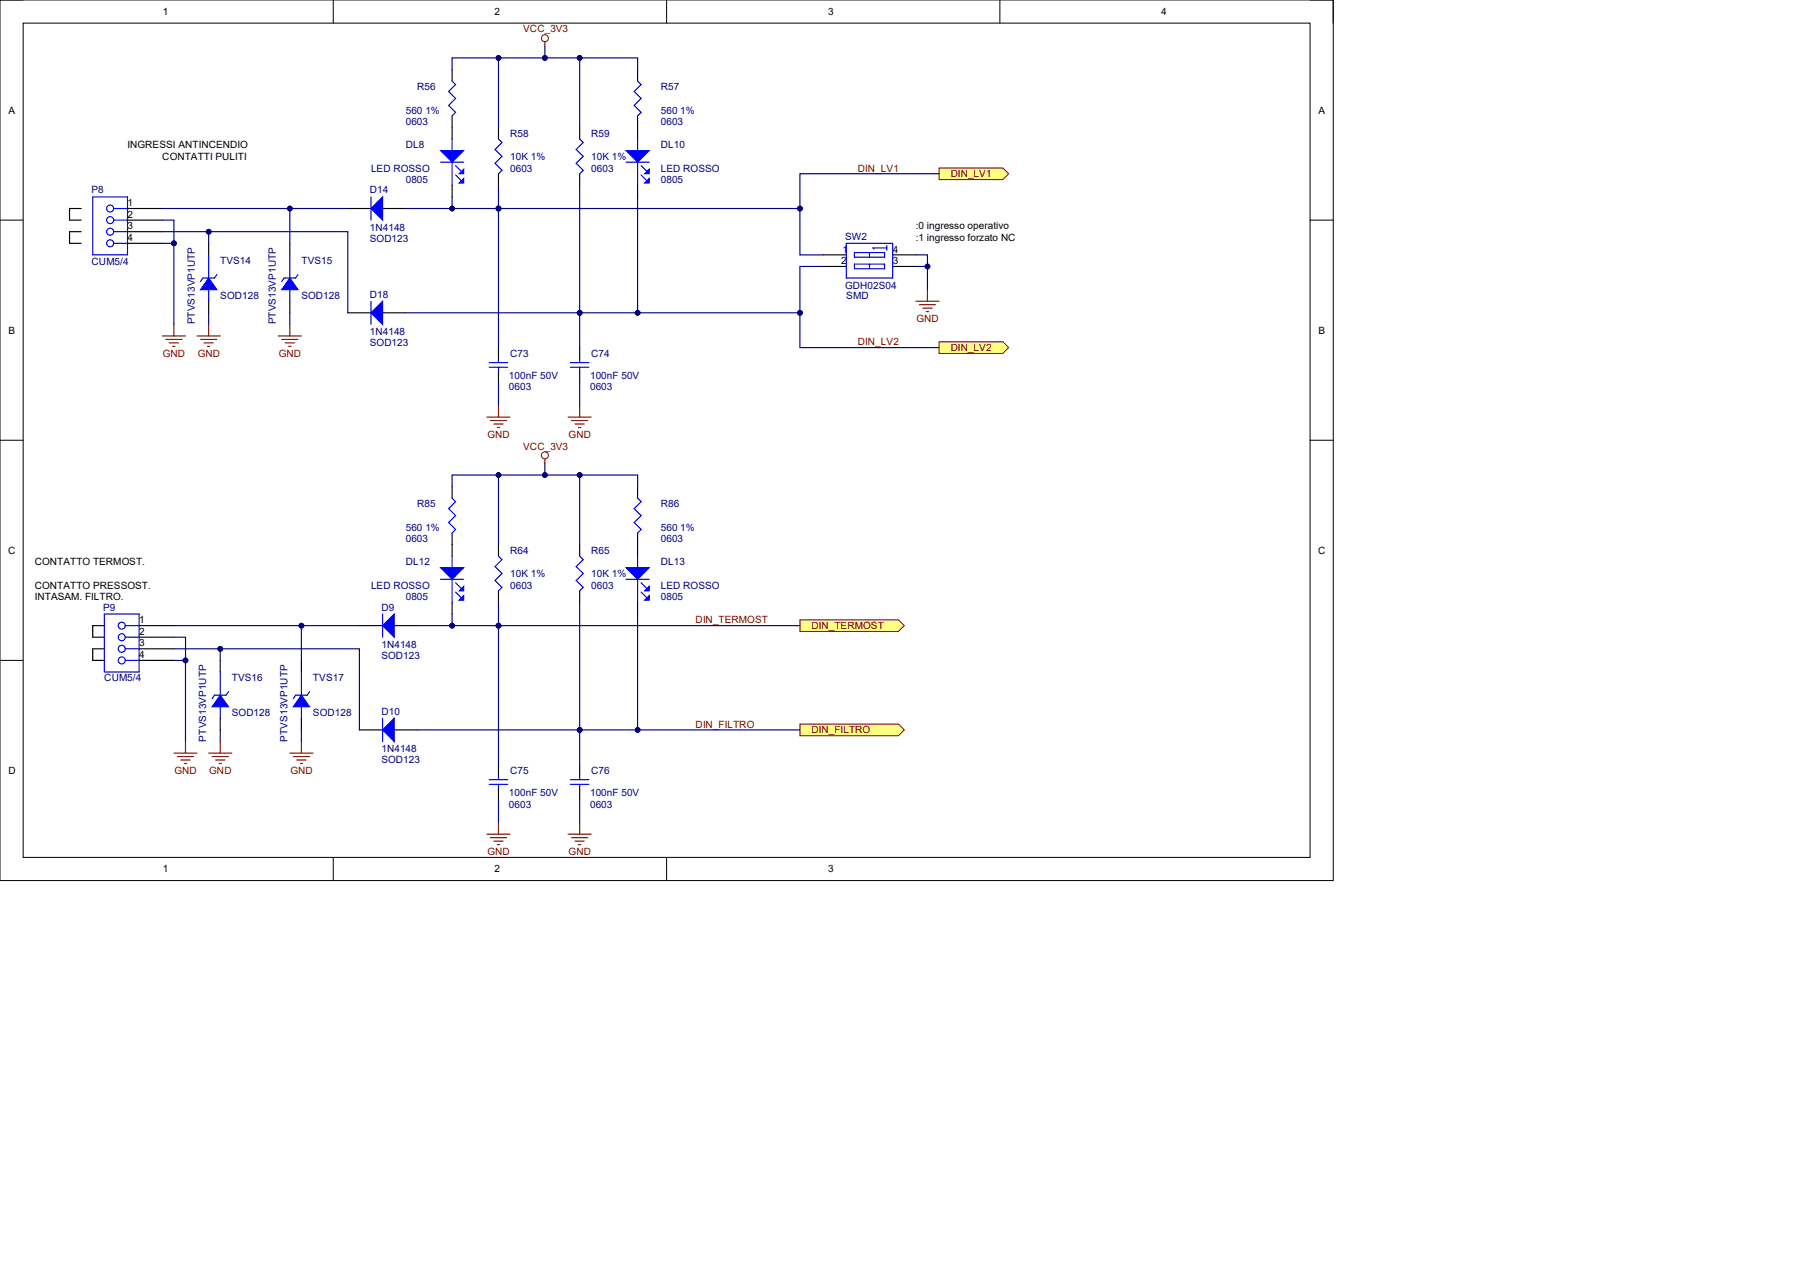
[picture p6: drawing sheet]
<svg xmlns="http://www.w3.org/2000/svg" width="393mm" height="282mm" viewBox="0 0 393 282" stroke-linecap="round" stroke-linejoin="round" font-family="sans-serif">
<path d="M0 0h291.8v192.7h-291.8z" fill="none" stroke="#000" stroke-width=".22"/>
<path d="M5.1 5.1h281.7v182.5h-281.7z" fill-rule="evenodd" fill="#fff"/>
<g fill="none" stroke="#000" stroke-width=".22">
<path d="M0 0h5.1M72.9 0v5.1M145.9 0v5.1M218.9 0v5.1M286.8 0h5v5.1M5.1 5.1h281.7v182.5h-281.7zM0 48.2h5.1M286.8 48.2h5M0 96.3h5.1M286.8 96.3h5M0 144.5h5.1M72.9 187.6v5.1"/>
<path d="M145.9 187.6v5.1"/>
</g>
<path d="M205.5 36.8h14l1.3 1.2-1.3 1.3h-14z" fill-rule="evenodd" fill="#ffff80"/>
<path d="M205.5 36.8h14l1.3 1.2-1.3 1.3h-14z" fill="none" stroke="#800000" stroke-width=".22"/>
<path d="M205.5 74.8h14l1.3 1.3-1.3 1.2h-14z" fill-rule="evenodd" fill="#ffff80"/>
<path d="M205.5 74.8h14l1.3 1.3-1.3 1.2h-14z" fill="none" stroke="#800000" stroke-width=".22"/>
<g fill="none" stroke="#00f" stroke-width=".25">
<path d="M22.8 134.4h7.7v12.7h-7.7zM27.4 136.9h3.1M27.4 139.4h3.1M27.4 142h3.1M27.4 144.5h3.1"/>
<circle cx="26.6" cy="136.9" r=".77"/>
<circle cx="26.6" cy="139.4" r=".77"/>
<circle cx="26.6" cy="142" r=".77"/>
<circle cx="26.6" cy="144.5" r=".77"/>
</g>
<path d="M30.5 136.9h7.6M30.5 139.4h7.6M78.7 136.9h5M86.3 136.9h5.1M30.5 142h7.6M30.5 144.5h7.6" fill="none" stroke="#000" stroke-width=".25"/>
<path d="M86.3 134.4v5l-2.6-2.5z" fill="#00f"/>
<path d="M83.7 134.4v5M86.3 134.4v5l-2.6-2.5z" fill="none" stroke="#00f" stroke-width=".25"/>
<path d="M78.7 159.7h5M86.3 159.7h5.1" fill="none" stroke="#000" stroke-width=".25"/>
<path d="M86.3 157.2v5.1l-2.6-2.6z" fill="#00f"/>
<g fill="none" stroke="#00f" stroke-width=".25">
<path d="M109.1 121.7l.8 .8-1.5 1.5 1.5 1.5M109.9 125.5l-1.5 1.5 1.5 1.5-.8 .8M126.9 121.7l.8 .8-1.6 1.5 1.6 1.5M127.7 125.5l-1.6 1.5 1.6 1.5-.8 .8M83.7 157.2v5.1M86.3 157.2v5.1l-2.6-2.6zM107.1 170.6h4M107.1 171.7h4M109.1 169.9v.7M109.1 171.7v.7M124.9 170.6h4M124.9 171.7h4"/>
<path d="M126.9 169.9v.7M126.9 171.7v.7"/>
</g>
<path d="M109.1 119.2v2.5M126.9 119.2v2.5M109.1 129.3v2.5M126.9 129.3v2.5M109.1 167.3v2.6M109.1 172.4v2.5M126.9 167.3v2.6M126.9 172.4v2.5" fill="none" stroke="#000" stroke-width=".25"/>
<g fill="none" stroke="#800000" stroke-width=".25">
<path d="M119.3 100.4v1M38.1 164.8h5M38.8 165.6h3.6M39.6 166.3h2M40.3 167.1h.5M40.6 162.3v2.5M106.6 182.6h5M107.3 183.3h3.6M108.1 184.1h2M108.9 184.8h.5M109.1 180v2.6M124.3 182.6h5.1"/>
<path d="M125.1 183.3h3.5M125.9 184.1h2M126.6 184.8h.5M126.9 180v2.6"/>
</g>
<circle cx="119.3" cy="99.6" r=".77" fill="none" stroke="#800000" stroke-width=".22"/>
<path d="M175.1 135.6h21.6l1.2 1.3-1.2 1.3h-21.6z" fill-rule="evenodd" fill="#ffff80"/>
<path d="M175.1 135.6h21.6l1.2 1.3-1.2 1.3h-21.6z" fill="none" stroke="#800000" stroke-width=".22"/>
<path d="M175.1 158.5h21.6l1.2 1.2-1.2 1.3h-21.6z" fill-rule="evenodd" fill="#ffff80"/>
<path d="M175.1 158.5h21.6l1.2 1.2-1.2 1.3h-21.6z" fill="none" stroke="#800000" stroke-width=".22"/>
<path d="M22.8 136.9h-2.5v2.5h2.5M22.8 142h-2.5v2.5h2.5" fill="none" stroke="#000" stroke-width=".25"/>
<path d="M96.4 124.2h5.1l-2.5 2.6z" fill="#00f"/>
<path d="M96.4 124.2h5.1l-2.5 2.6z" fill="none" stroke="#00f" stroke-width=".22"/>
<path d="M100.5 129.3l1-1v1z" fill="#00f"/>
<path d="M100.5 129.3l1-1v1z" fill="none" stroke="#00f" stroke-width=".22"/>
<path d="M100.5 131.3l1-1v1z" fill="#00f"/>
<path d="M100.5 131.3l1-1v1z" fill="none" stroke="#00f" stroke-width=".22"/>
<path d="M98.2 114.3l1.5 1.6-.7 .7M99 109l.7 .8-1.5 1.5 1.5 1.5-1.5 1.6M96.4 126.8h5.1M99 121.7v2.5M99 126.8v5M99.7 127.5l1.3 1.3M99.7 129.6l1.3 1.2" fill="none" stroke="#00f" stroke-width=".25"/>
<path d="M99 106.5v2.5M99 116.6v5.1M99 131.8v2.6" fill="none" stroke="#000" stroke-width=".25"/>
<path d="M137 124.2h5.1l-2.5 2.6z" fill="#00f"/>
<path d="M137 124.2h5.1l-2.5 2.6z" fill="none" stroke="#00f" stroke-width=".22"/>
<path d="M142.1 128.3v1h-1z" fill="#00f"/>
<path d="M142.1 128.3v1h-1z" fill="none" stroke="#00f" stroke-width=".22"/>
<path d="M142.1 130.3v1h-1z" fill="#00f"/>
<path d="M142.1 130.3v1h-1z" fill="none" stroke="#00f" stroke-width=".22"/>
<g fill="none" stroke="#00f" stroke-width=".25">
<path d="M20.3 43.1h7.6v12.7h-7.6zM24.9 53.2h3M24.9 45.6h3M24.9 48.2h3M24.9 50.7h3M185.2 53.2h10.2v7.6h-10.2zM187 55.3h6.6v1h-6.6zM187 57.8h6.6v1h-6.6zM190.3 55.3v1M190.3 57.8v1M194.1 54.3h-3l.2 .2M194.1 53.7v1.1"/>
<path d="M138.8 114.3l1.5 1.6-.7 .7M139.6 109l.7 .8-1.5 1.5 1.5 1.5-1.5 1.6M137 126.8h5.1M139.6 121.7v2.5M139.6 126.8v5M140.3 127.5l1.3 1.3M140.3 129.6l1.3 1.2"/>
<circle cx="24.1" cy="45.6" r=".77"/>
<circle cx="24.1" cy="53.2" r=".77"/>
<circle cx="24.1" cy="50.7" r=".77"/>
<circle cx="24.1" cy="48.2" r=".77"/>
</g>
<g fill="none" stroke="#000" stroke-width=".25">
<path d="M27.9 45.6h7.6M27.9 48.2h7.6M27.9 50.7h7.6M27.9 53.2h7.6M76.1 45.6h5.1M83.7 45.6h5.1M180.2 55.8h5M180.2 58.3h5M195.4 55.8h5.1M195.4 58.3h5.1M139.6 106.5v2.5M139.6 116.6v5.1"/>
<path d="M139.6 131.8v2.6"/>
</g>
<path d="M200.5 65.9h5M201.2 66.7h3.6M202 67.4h2M202.7 68.2h.6M203 63.4v2.5" fill="none" stroke="#800000" stroke-width=".25"/>
<path d="M81.2 45.6l2.6-2.5v5.1z" fill="#00f"/>
<path d="M81.2 45.6l2.6-2.5v5.1zM81.2 43.1v5.1" fill="none" stroke="#00f" stroke-width=".25"/>
<path d="M76.1 68.4h5.1M83.7 68.4h5.1" fill="none" stroke="#000" stroke-width=".25"/>
<path d="M81.2 68.5l2.6-2.6v5.1z" fill="#00f"/>
<g fill="none" stroke="#00f" stroke-width=".25">
<path d="M109.1 30.4l.8 .8-1.5 1.5 1.5 1.5M109.9 34.2l-1.5 1.5 1.5 1.6-.8 .7M126.9 30.4l.8 .8-1.6 1.5 1.6 1.5M127.7 34.2l-1.6 1.5 1.6 1.6-.8 .7M81.2 68.5l2.6-2.6v5.1zM81.2 65.9v5.1M107.1 79.4h4M109.1 78.6v.8M124.9 79.4h4M126.9 78.6v.8M107.1 80.4h4M109.1 80.4v.7"/>
<path d="M124.9 80.4h4M126.9 80.4v.7"/>
</g>
<path d="M109.1 27.9v2.5M109.1 38v2.6M126.9 27.9v2.5M126.9 38v2.6M17.8 45.6h-2.6v2.6h2.6M17.8 50.7h-2.6v2.5h2.6M109.1 76.1v2.5M126.9 76.1v2.5M109.1 81.1v2.6M126.9 81.1v2.6" fill="none" stroke="#000" stroke-width=".25"/>
<g fill="none" stroke="#800000" stroke-width=".25">
<path d="M119.3 9.1v1M35.5 73.5h5.1M36.3 74.3h3.5M37 75h2.1M37.8 75.8h.5M38.1 71v2.5M106.6 91.3h5M107.3 92h3.6M108.1 92.8h2M108.9 93.6h.5M109.1 88.7v2.6M124.3 91.3h5.1"/>
<path d="M125.1 92h3.5M125.9 92.8h2M126.6 93.6h.5M126.9 88.7v2.6"/>
</g>
<circle cx="119.3" cy="8.4" r=".77" fill="none" stroke="#800000" stroke-width=".22"/>
<path d="M96.4 33h5.1l-2.5 2.5z" fill="#00f"/>
<path d="M96.4 33h5.1l-2.5 2.5z" fill="none" stroke="#00f" stroke-width=".22"/>
<path d="M100.5 38l1-1v1z" fill="#00f"/>
<path d="M100.5 38l1-1v1z" fill="none" stroke="#00f" stroke-width=".22"/>
<path d="M100.5 40.1l1-1.1v1.1z" fill="#00f"/>
<path d="M100.5 40.1l1-1.1v1.1z" fill="none" stroke="#00f" stroke-width=".22"/>
<path d="M99 17.7l.7 .8-1.5 1.5 1.5 1.5-1.5 1.6 1.5 1.5M96.4 35.5h5.1M99 30.4v2.6M99 35.5v5.1M99.7 36.3l1.3 1.2M99.7 38.3l1.3 1.3M99.7 24.6l-.7 .8" fill="none" stroke="#00f" stroke-width=".25"/>
<path d="M99 15.2v2.5M99 25.3v5.1M99 40.6v2.5" fill="none" stroke="#000" stroke-width=".25"/>
<path d="M137 33h5.1l-2.5 2.5z" fill="#00f"/>
<path d="M137 33h5.1l-2.5 2.5z" fill="none" stroke="#00f" stroke-width=".22"/>
<path d="M142.1 37v1h-1z" fill="#00f"/>
<path d="M142.1 37v1h-1z" fill="none" stroke="#00f" stroke-width=".22"/>
<path d="M141.1 40.1l1-1.1v1.1z" fill="#00f"/>
<path d="M141.1 40.1l1-1.1v1.1z" fill="none" stroke="#00f" stroke-width=".22"/>
<path d="M139.6 17.7l.7 .8-1.5 1.5 1.5 1.5-1.5 1.6 1.5 1.5M137 35.5h5.1M139.6 30.4v2.6M139.6 35.5v5.1M140.3 36.3l1.3 1.2M140.3 38.3l1.3 1.3M140.3 24.6l-.7 .8M45.7 55.8v5M44.4 60.8h2.5M45.7 63.4v2.5" fill="none" stroke="#00f" stroke-width=".25"/>
<path d="M139.6 15.2v2.5M139.6 25.3v5.1M139.6 40.6v2.5" fill="none" stroke="#000" stroke-width=".25"/>
<path d="M45.7 60.8l1.8 2.6h-3.6z" fill="#00f"/>
<path d="M63.4 55.8v5M44.4 60.8l-.5 .8M45.7 60.8l1.8 2.6h-3.6zM47.5 60.1l-.6 .8M62.2 60.8h2.5M63.4 63.4v2.5" fill="none" stroke="#00f" stroke-width=".25"/>
<path d="M45.7 53.2v2.6M45.7 65.9v2.5" fill="none" stroke="#000" stroke-width=".25"/>
<path d="M63.4 60.8l1.8 2.6h-3.5z" fill="#00f"/>
<path d="M62.2 60.8l-.5 .8M63.4 60.8l1.8 2.6h-3.5zM65.2 60.1l-.5 .8M46.9 152.1h2.6M48.2 147.1v5M48.2 154.7v2.5" fill="none" stroke="#00f" stroke-width=".25"/>
<path d="M63.4 53.2v2.6M63.4 65.9v2.5" fill="none" stroke="#000" stroke-width=".25"/>
<path d="M43.1 73.5h5.1M43.9 74.3h3.6M44.7 75h2M45.4 75.8h.5M45.7 71v2.5M60.9 73.5h5.1M61.7 74.3h3.5M62.4 75h2.1M63.2 75.8h.5M63.4 71v2.5" fill="none" stroke="#800000" stroke-width=".25"/>
<path d="M48.2 152.1l1.8 2.6h-3.6z" fill="#00f"/>
<path d="M47 152.1l-.6 .8M48.2 152.1l1.8 2.6h-3.6zM50 151.4l-.5 .7M64.7 152.1h2.5M66 147.1v5M66 154.7v2.5" fill="none" stroke="#00f" stroke-width=".25"/>
<path d="M48.2 144.5v2.6M48.2 157.2v2.5" fill="none" stroke="#000" stroke-width=".25"/>
<path d="M66 152.1l1.8 2.6h-3.6z" fill="#00f"/>
<path d="M64.7 152.1l-.5 .8M66 152.1l1.8 2.6h-3.6zM67.8 151.4l-.6 .7" fill="none" stroke="#00f" stroke-width=".25"/>
<path d="M66 144.5v2.6M66 157.2v2.5" fill="none" stroke="#000" stroke-width=".25"/>
<path d="M45.7 164.8h5M46.4 165.6h3.6M47.2 166.3h2M48 167.1h.5M48.2 162.3v2.5M63.4 164.8h5.1M64.2 165.6h3.5M65 166.3h2M65.7 167.1h.5M66 162.3v2.5" fill="none" stroke="#800000" stroke-width=".25"/>
<path d="M139.6 134.4v25.3" fill="none" stroke="#000080" stroke-width=".25"/>
<circle cx="139.6" cy="159.7" r=".51" fill="#000080"/>
<circle cx="139.6" cy="159.7" r=".51" fill="none" stroke="#000080" stroke-width=".22"/>
<path d="M35.5 48.2h2.6v5.1h-2.6" fill="none" stroke="#000080" stroke-width=".25"/>
<circle cx="38.1" cy="53.2" r=".51" fill="#000080"/>
<circle cx="38.1" cy="53.2" r=".51" fill="none" stroke="#000080" stroke-width=".22"/>
<path d="M35.5 50.7h40.6v17.8" fill="none" stroke="#000080" stroke-width=".25"/>
<circle cx="45.7" cy="50.7" r=".51" fill="#000080"/>
<circle cx="45.7" cy="50.7" r=".51" fill="none" stroke="#000080" stroke-width=".22"/>
<path d="M35.5 45.6h40.6" fill="none" stroke="#000080" stroke-width=".25"/>
<circle cx="63.4" cy="45.6" r=".51" fill="#000080"/>
<circle cx="63.4" cy="45.6" r=".51" fill="none" stroke="#000080" stroke-width=".22"/>
<path d="M38.1 139.4h2.5v5.1h-2.5" fill="none" stroke="#000080" stroke-width=".25"/>
<circle cx="40.6" cy="144.5" r=".51" fill="#000080"/>
<circle cx="40.6" cy="144.5" r=".51" fill="none" stroke="#000080" stroke-width=".22"/>
<path d="M38.1 142h40.6v17.7" fill="none" stroke="#000080" stroke-width=".25"/>
<circle cx="48.2" cy="142" r=".52" fill="#000080"/>
<circle cx="48.2" cy="142" r=".52" fill="none" stroke="#000080" stroke-width=".22"/>
<path d="M38.1 136.9h40.6" fill="none" stroke="#000080" stroke-width=".25"/>
<circle cx="66" cy="136.9" r=".51" fill="#000080"/>
<circle cx="66" cy="136.9" r=".51" fill="none" stroke="#000080" stroke-width=".22"/>
<path d="M88.8 68.4h86.3" fill="none" stroke="#000080" stroke-width=".25"/>
<circle cx="175.1" cy="68.5" r=".52" fill="#000080"/>
<circle cx="175.1" cy="68.5" r=".52" fill="none" stroke="#000080" stroke-width=".22"/>
<circle cx="139.6" cy="68.5" r=".51" fill="#000080"/>
<circle cx="139.6" cy="68.5" r=".51" fill="none" stroke="#000080" stroke-width=".22"/>
<circle cx="126.9" cy="68.5" r=".51" fill="#000080"/>
<circle cx="126.9" cy="68.5" r=".51" fill="none" stroke="#000080" stroke-width=".22"/>
<path d="M88.8 45.6h20.3" fill="none" stroke="#000080" stroke-width=".25"/>
<circle cx="99" cy="45.6" r=".52" fill="#000080"/>
<circle cx="99" cy="45.6" r=".52" fill="none" stroke="#000080" stroke-width=".22"/>
<circle cx="109.1" cy="45.6" r=".51" fill="#000080"/>
<circle cx="109.1" cy="45.6" r=".51" fill="none" stroke="#000080" stroke-width=".22"/>
<path d="M91.4 159.7h83.7" fill="none" stroke="#000080" stroke-width=".25"/>
<circle cx="126.9" cy="159.7" r=".51" fill="#000080"/>
<circle cx="126.9" cy="159.7" r=".51" fill="none" stroke="#000080" stroke-width=".22"/>
<circle cx="139.6" cy="159.7" r=".51" fill="#000080"/>
<circle cx="139.6" cy="159.7" r=".51" fill="none" stroke="#000080" stroke-width=".22"/>
<path d="M91.4 136.9h17.7" fill="none" stroke="#000080" stroke-width=".25"/>
<circle cx="99" cy="136.9" r=".52" fill="#000080"/>
<circle cx="99" cy="136.9" r=".52" fill="none" stroke="#000080" stroke-width=".22"/>
<circle cx="109.1" cy="136.9" r=".51" fill="#000080"/>
<circle cx="109.1" cy="136.9" r=".51" fill="none" stroke="#000080" stroke-width=".22"/>
<path d="M99 106.5v-2.6h40.6v2.6" fill="none" stroke="#000080" stroke-width=".25"/>
<circle cx="109.1" cy="104" r=".51" fill="#000080"/>
<circle cx="109.1" cy="104" r=".51" fill="none" stroke="#000080" stroke-width=".22"/>
<circle cx="119.3" cy="104" r=".51" fill="#000080"/>
<circle cx="119.3" cy="104" r=".51" fill="none" stroke="#000080" stroke-width=".22"/>
<circle cx="126.9" cy="104" r=".51" fill="#000080"/>
<circle cx="126.9" cy="104" r=".51" fill="none" stroke="#000080" stroke-width=".22"/>
<path d="M99 15.2v-2.5h40.6v2.5" fill="none" stroke="#000080" stroke-width=".25"/>
<circle cx="109.1" cy="12.7" r=".51" fill="#000080"/>
<circle cx="109.1" cy="12.7" r=".51" fill="none" stroke="#000080" stroke-width=".22"/>
<circle cx="119.3" cy="12.7" r=".51" fill="#000080"/>
<circle cx="119.3" cy="12.7" r=".51" fill="none" stroke="#000080" stroke-width=".22"/>
<circle cx="126.9" cy="12.7" r=".51" fill="#000080"/>
<circle cx="126.9" cy="12.7" r=".51" fill="none" stroke="#000080" stroke-width=".22"/>
<path d="M109.1 136.9h66" fill="none" stroke="#000080" stroke-width=".25"/>
<circle cx="109.1" cy="136.9" r=".51" fill="#000080"/>
<circle cx="109.1" cy="136.9" r=".51" fill="none" stroke="#000080" stroke-width=".22"/>
<path d="M109.1 45.6h66" fill="none" stroke="#000080" stroke-width=".25"/>
<circle cx="109.1" cy="45.6" r=".51" fill="#000080"/>
<circle cx="109.1" cy="45.6" r=".51" fill="none" stroke="#000080" stroke-width=".22"/>
<circle cx="175.1" cy="45.6" r=".52" fill="#000080"/>
<circle cx="175.1" cy="45.6" r=".52" fill="none" stroke="#000080" stroke-width=".22"/>
<path d="M180.2 58.3h-5.1v17.8h30.4" fill="none" stroke="#000080" stroke-width=".25"/>
<circle cx="175.1" cy="68.5" r=".52" fill="#000080"/>
<circle cx="175.1" cy="68.5" r=".52" fill="none" stroke="#000080" stroke-width=".22"/>
<path d="M205.5 38h-30.4v17.8h5.1" fill="none" stroke="#000080" stroke-width=".25"/>
<circle cx="175.1" cy="45.6" r=".52" fill="#000080"/>
<circle cx="175.1" cy="45.6" r=".52" fill="none" stroke="#000080" stroke-width=".22"/>
<path d="M200.5 58.3h2.5" fill="none" stroke="#000080" stroke-width=".25"/>
<circle cx="203" cy="58.3" r=".51" fill="#000080"/>
<circle cx="203" cy="58.3" r=".51" fill="none" stroke="#000080" stroke-width=".22"/>
<path d="M200.5 55.8h2.5v7.6" fill="none" stroke="#000080" stroke-width=".25"/>
<circle cx="203" cy="58.3" r=".51" fill="#000080"/>
<circle cx="203" cy="58.3" r=".51" fill="none" stroke="#000080" stroke-width=".22"/>
<path d="M38.1 53.2v17.8" fill="none" stroke="#000080" stroke-width=".25"/>
<circle cx="38.1" cy="53.2" r=".51" fill="#000080"/>
<circle cx="38.1" cy="53.2" r=".51" fill="none" stroke="#000080" stroke-width=".22"/>
<path d="M40.6 144.5v17.8" fill="none" stroke="#000080" stroke-width=".25"/>
<circle cx="40.6" cy="144.5" r=".51" fill="#000080"/>
<circle cx="40.6" cy="144.5" r=".51" fill="none" stroke="#000080" stroke-width=".22"/>
<path d="M45.7 50.7v2.5M45.7 68.4v2.6" fill="none" stroke="#000080" stroke-width=".25"/>
<circle cx="45.7" cy="50.7" r=".51" fill="#000080"/>
<circle cx="45.7" cy="50.7" r=".51" fill="none" stroke="#000080" stroke-width=".22"/>
<path d="M63.4 45.6v7.6M63.4 68.4v2.6M48.2 159.7v2.6" fill="none" stroke="#000080" stroke-width=".25"/>
<circle cx="63.4" cy="45.6" r=".51" fill="#000080"/>
<circle cx="63.4" cy="45.6" r=".51" fill="none" stroke="#000080" stroke-width=".22"/>
<path d="M99 134.4v2.5M66 159.7v2.6" fill="none" stroke="#000080" stroke-width=".25"/>
<circle cx="99" cy="136.9" r=".52" fill="#000080"/>
<circle cx="99" cy="136.9" r=".52" fill="none" stroke="#000080" stroke-width=".22"/>
<path d="M99 43.1v2.5" fill="none" stroke="#000080" stroke-width=".25"/>
<circle cx="99" cy="45.6" r=".52" fill="#000080"/>
<circle cx="99" cy="45.6" r=".52" fill="none" stroke="#000080" stroke-width=".22"/>
<path d="M109.1 131.8v35.5M109.1 174.9v5.1" fill="none" stroke="#000080" stroke-width=".25"/>
<circle cx="109.1" cy="136.9" r=".51" fill="#000080"/>
<circle cx="109.1" cy="136.9" r=".51" fill="none" stroke="#000080" stroke-width=".22"/>
<path d="M109.1 103.9v15.3" fill="none" stroke="#000080" stroke-width=".25"/>
<circle cx="109.1" cy="104" r=".51" fill="#000080"/>
<circle cx="109.1" cy="104" r=".51" fill="none" stroke="#000080" stroke-width=".22"/>
<path d="M109.1 40.6v35.5M109.1 83.7v5" fill="none" stroke="#000080" stroke-width=".25"/>
<circle cx="109.1" cy="45.6" r=".51" fill="#000080"/>
<circle cx="109.1" cy="45.6" r=".51" fill="none" stroke="#000080" stroke-width=".22"/>
<path d="M109.1 12.7v15.2" fill="none" stroke="#000080" stroke-width=".25"/>
<circle cx="109.1" cy="12.7" r=".51" fill="#000080"/>
<circle cx="109.1" cy="12.7" r=".51" fill="none" stroke="#000080" stroke-width=".22"/>
<path d="M119.3 101.4v2.5" fill="none" stroke="#000080" stroke-width=".25"/>
<circle cx="119.3" cy="104" r=".51" fill="#000080"/>
<circle cx="119.3" cy="104" r=".51" fill="none" stroke="#000080" stroke-width=".22"/>
<path d="M119.3 10.1v2.6" fill="none" stroke="#000080" stroke-width=".25"/>
<circle cx="119.3" cy="12.7" r=".51" fill="#000080"/>
<circle cx="119.3" cy="12.7" r=".51" fill="none" stroke="#000080" stroke-width=".22"/>
<path d="M126.9 159.7v7.6M126.9 174.9v5.1" fill="none" stroke="#000080" stroke-width=".25"/>
<circle cx="126.9" cy="159.7" r=".51" fill="#000080"/>
<circle cx="126.9" cy="159.7" r=".51" fill="none" stroke="#000080" stroke-width=".22"/>
<path d="M126.9 131.8v27.9" fill="none" stroke="#000080" stroke-width=".25"/>
<circle cx="126.9" cy="159.7" r=".51" fill="#000080"/>
<circle cx="126.9" cy="159.7" r=".51" fill="none" stroke="#000080" stroke-width=".22"/>
<path d="M126.9 103.9v15.3" fill="none" stroke="#000080" stroke-width=".25"/>
<circle cx="126.9" cy="104" r=".51" fill="#000080"/>
<circle cx="126.9" cy="104" r=".51" fill="none" stroke="#000080" stroke-width=".22"/>
<path d="M126.9 68.4v7.7M126.9 83.7v5" fill="none" stroke="#000080" stroke-width=".25"/>
<circle cx="126.9" cy="68.5" r=".51" fill="#000080"/>
<circle cx="126.9" cy="68.5" r=".51" fill="none" stroke="#000080" stroke-width=".22"/>
<path d="M126.9 40.6v27.8" fill="none" stroke="#000080" stroke-width=".25"/>
<circle cx="126.9" cy="68.5" r=".51" fill="#000080"/>
<circle cx="126.9" cy="68.5" r=".51" fill="none" stroke="#000080" stroke-width=".22"/>
<path d="M126.9 12.7v15.2" fill="none" stroke="#000080" stroke-width=".25"/>
<circle cx="126.9" cy="12.7" r=".51" fill="#000080"/>
<circle cx="126.9" cy="12.7" r=".51" fill="none" stroke="#000080" stroke-width=".22"/>
<path d="M139.6 43.1v25.3" fill="none" stroke="#000080" stroke-width=".25"/>
<circle cx="139.6" cy="68.5" r=".51" fill="#000080"/>
<circle cx="139.6" cy="68.5" r=".51" fill="none" stroke="#000080" stroke-width=".22"/>
<path d="M48.2 142v2.5" fill="none" stroke="#000080" stroke-width=".25"/>
<circle cx="48.2" cy="142" r=".52" fill="#000080"/>
<circle cx="48.2" cy="142" r=".52" fill="none" stroke="#000080" stroke-width=".22"/>
<path d="M66 136.9v7.6" fill="none" stroke="#000080" stroke-width=".25"/>
<circle cx="66" cy="136.9" r=".51" fill="#000080"/>
<circle cx="66" cy="136.9" r=".51" fill="none" stroke="#000080" stroke-width=".22"/>
<g font-size="2.2">
<text x="35.7" y="3.3">1</text>
<text x="108.3" y="3.3">2</text>
<text x="181.3" y="3.3">3</text>
<text x="254.2" y="3.3">4</text>
<text x="1.8" y="24.8">A</text>
<text x="288.6" y="24.8">A</text>
<text x="27.9" y="32.5">INGRESSI ANTINCENDIO</text>
<text x="35.5" y="35">CONTATTI PULITI</text>
<text x="27.9" y="45.1">1</text>
<text x="27.9" y="47.7">2</text>
<text x="27.9" y="50.2">3</text>
<text x="27.9" y="52.7">4</text>
<text x="200.5" y="50.2">:0 ingresso operativo</text>
<text x="200.5" y="52.7">:1 ingresso forzato NC</text>
<text x="184.1" y="57.8">2</text>
<text x="184.4" y="55.3">1</text>
<text x="195.4" y="55.3">4</text>
<text x="195.4" y="57.8">3</text>
<text x="1.9" y="73">B</text>
<text x="288.6" y="73">B</text>
<text x="1.8" y="121.2">C</text>
<text x="7.6" y="123.7">CONTATTO TERMOST.</text>
<text x="288.5" y="121.2">C</text>
<text x="7.6" y="128.8">CONTATTO PRESSOST.</text>
<text x="7.6" y="131.3">INTASAM. FILTRO.</text>
<text x="30.4" y="136.4">1</text>
<text x="30.4" y="138.9">2</text>
<text x="30.4" y="141.5">3</text>
<text x="30.4" y="144">4</text>
<text x="1.8" y="169.4">D</text>
<text x="35.7" y="190.9">1</text>
<text x="108.3" y="190.9">2</text>
<text x="181.3" y="190.9">3</text>
</g>
<g font-size="2.2" fill="#800000">
<text x="114.6" y="7.1">VCC_3V3</text>
<text x="187.8" y="37.5">DIN_LV1</text>
<text x="208.1" y="38.8">DIN_LV1</text>
<text x="200.6" y="70.5">GND</text>
<text x="187.8" y="75.6">DIN_LV2</text>
<text x="208.1" y="76.8">DIN_LV2</text>
<text x="35.7" y="78.1">GND</text>
<text x="43.3" y="78.1">GND</text>
<text x="61" y="78.1">GND</text>
<text x="106.7" y="95.9">GND</text>
<text x="124.5" y="95.9">GND</text>
<text x="114.6" y="98.4">VCC_3V3</text>
<text x="152.3" y="136.4">DIN_TERMOST</text>
<text x="177.6" y="137.7">DIN_TERMOST</text>
<text x="152.3" y="159.2">DIN_FILTRO</text>
<text x="177.6" y="160.5">DIN_FILTRO</text>
<text x="38.2" y="169.4">GND</text>
<text x="45.8" y="169.4">GND</text>
<text x="63.6" y="169.4">GND</text>
<text x="106.7" y="187.1">GND</text>
<text x="124.5" y="187.1">GND</text>
</g>
<g font-size="2.2" fill="#000080">
<text x="91.3" y="19.8">R56</text>
<text x="144.6" y="19.8">R57</text>
<text x="88.8" y="27.4">0603</text>
<text x="88.8" y="24.8">560 1%</text>
<text x="111.6" y="29.9">R58</text>
<text x="129.4" y="29.9">R59</text>
<text x="144.6" y="27.4">0603</text>
<text x="144.6" y="24.8">560 1%</text>
<text x="88.8" y="32.5">DL8</text>
<text x="111.6" y="35">10K 1%</text>
<text x="129.4" y="35">10K 1%</text>
<text x="144.6" y="32.5">DL10</text>
<text x="81.2" y="37.5">LED ROSSO</text>
<text x="88.8" y="40.1">0805</text>
<text x="111.6" y="37.5">0603</text>
<text x="129.4" y="37.5">0603</text>
<text x="144.6" y="40.1">0805</text>
<text x="144.6" y="37.5">LED ROSSO</text>
<text x="20" y="42.3">P8</text>
<text x="81" y="42.3">D14</text>
<text x="81" y="53">SOD123</text>
<text x="81" y="50.5">1N4148</text>
<text x="185" y="52.5">SW2</text>
<text x="20" y="58.1">CUM5/4</text>
<text x="48.2" y="57.8">TVS14</text>
<text x="66" y="57.8">TVS15</text>
<text x="48.2" y="65.4">SOD128</text>
<text x="66" y="65.4">SOD128</text>
<text x="81" y="65.2">D18</text>
<text x="185" y="63.2">GDH02S04</text>
<text x="185.2" y="65.4">SMD</text>
<text x="42.6" y="71" transform="rotate(-90 42.6 71)">PTVS13VP1UTP</text>
<text x="60.4" y="71" transform="rotate(-90 60.4 71)">PTVS13VP1UTP</text>
<text x="81" y="75.8">SOD123</text>
<text x="81" y="73.3">1N4148</text>
<text x="111.4" y="82.9">100nF 50V</text>
<text x="111.6" y="78.1">C73</text>
<text x="129.1" y="82.9">100nF 50V</text>
<text x="129.4" y="78.1">C74</text>
<text x="111.4" y="85.4">0603</text>
<text x="129.1" y="85.4">0603</text>
<text x="91.3" y="111">R85</text>
<text x="144.6" y="111">R86</text>
<text x="88.8" y="118.7">0603</text>
<text x="88.8" y="116.1">560 1%</text>
<text x="144.6" y="118.7">0603</text>
<text x="144.6" y="116.1">560 1%</text>
<text x="88.8" y="123.7">DL12</text>
<text x="111.6" y="121.2">R64</text>
<text x="129.4" y="121.2">R65</text>
<text x="144.6" y="123.7">DL13</text>
<text x="81.2" y="128.8">LED ROSSO</text>
<text x="88.8" y="131.3">0805</text>
<text x="111.6" y="128.8">0603</text>
<text x="111.6" y="126.3">10K 1%</text>
<text x="129.4" y="128.8">0603</text>
<text x="129.4" y="126.3">10K 1%</text>
<text x="144.6" y="131.3">0805</text>
<text x="144.6" y="128.8">LED ROSSO</text>
<text x="22.6" y="133.6">P9</text>
<text x="83.5" y="133.6">D9</text>
<text x="83.5" y="141.8">1N4148</text>
<text x="22.8" y="149.1">CUM5/4</text>
<text x="50.8" y="149.1">TVS16</text>
<text x="68.5" y="149.1">TVS17</text>
<text x="83.5" y="144.3">SOD123</text>
<text x="50.8" y="156.7">SOD128</text>
<text x="68.5" y="156.7">SOD128</text>
<text x="83.5" y="156.5">D10</text>
<text x="45.2" y="162.3" transform="rotate(-90 45.2 162.3)">PTVS13VP1UTP</text>
<text x="62.9" y="162.3" transform="rotate(-90 62.9 162.3)">PTVS13VP1UTP</text>
<text x="83.5" y="167.1">SOD123</text>
<text x="83.5" y="164.5">1N4148</text>
<text x="111.6" y="169.4">C75</text>
<text x="129.4" y="169.4">C76</text>
<text x="111.4" y="176.7">0603</text>
<text x="111.4" y="174.2">100nF 50V</text>
<text x="129.1" y="176.7">0603</text>
<text x="129.1" y="174.2">100nF 50V</text>
</g>
</svg>
